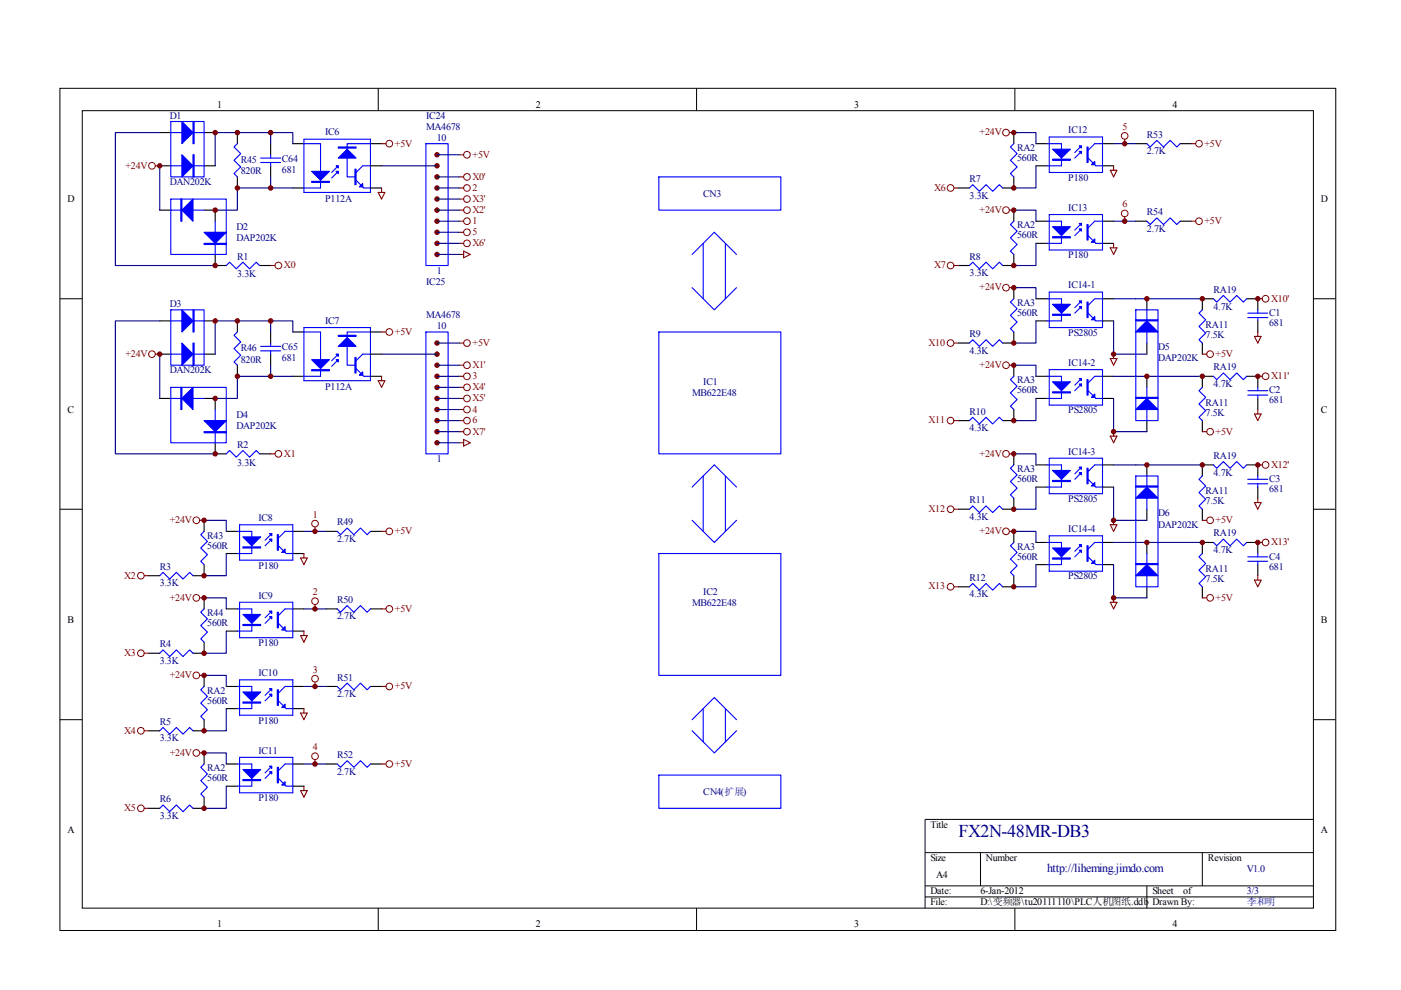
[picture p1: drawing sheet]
<svg xmlns="http://www.w3.org/2000/svg" width="297mm" height="210mm" viewBox="0 0 297 210" stroke-linecap="round" stroke-linejoin="round" font-family="sans-serif">
<g fill="none" stroke="#000" stroke-width=".21">
<path d="M12.7 18.7h270.5v178.6h-270.5zM80.2 18.7v4.7M147.7 18.7v4.7M215.2 18.7v4.7M17.4 23.5h261.1v169h-261.1zM12.7 63.3h4.7M278.4 63.3h4.7M12.7 108h4.7M278.4 108h4.7M12.7 152.6h4.7M278.4 152.6h4.7M278.4 173.7h-82.3v18.8"/>
<path d="M80.2 192.5v4.7M147.7 192.5v4.7M196.1 180.8h82.3M196.1 187.8h82.3M196.1 190.2h82.3M207.9 180.8v7M215.2 192.5v4.7M243.2 187.8v4.7M254.9 180.8v7"/>
</g>
<g fill="none" stroke="#000" stroke-width=".23">
<path d="M33.9 35.2h2.3M33.9 28.1h2.3M43.3 35.2h2.3M43.3 28.1h2.3M50.3 28.1v2.4M50.3 37.5v2.4M57.4 30.5v2.3M57.4 35.2v2.3M62.1 30.5h2.3M62.1 39.9h2.3M78.5 30.5h2.4M78.5 39.9h2.4"/>
<path d="M78.5 35.2h2.4M203.2 39.9h2.3M214.9 37.5v2.4h-2.3M214.9 28.1v2.4M219.6 30.5h2.4M219.6 35.2h2.4M233.8 30.5h2.3M233.8 35.2h2.3M240.8 30.5h2.4M250.2 30.5h2.4M33.9 44.6h2.3M43.3 44.6h2.3v2.3"/>
<path d="M45.6 53.9v2.4h2.4M55 56.3h2.4M203.2 56.3h2.3M214.9 53.9v2.4h-2.3M214.9 44.6v2.3M219.6 46.9h2.4M219.6 51.6h2.4M233.8 46.9h2.3M233.8 51.6h2.3M240.8 46.9h2.4M250.2 46.9h2.4M33.9 75.1h2.3"/>
<path d="M33.9 68h2.3M43.3 75.1h2.3M43.3 68h2.3M50.3 68v2.4M50.3 77.4v2.4M57.4 70.4v2.3M57.4 75.1v2.3M62.1 70.4h2.3M62.1 79.8h2.3M78.5 70.4h2.4M78.5 79.8h2.4M78.5 75.1h2.4"/>
<path d="M203.2 72.7h2.3M214.9 61v2.3M214.9 70.4v2.3h-2.3M214.9 77.4v2.4M219.6 79.8h2.4M219.6 68h2.4M219.6 63.3h2.4M233.8 79.8h2.3M233.8 68h2.3M233.8 63.3h2.3M243.2 63.3v2.4M243.2 72.7v2.4"/>
<path d="M243.2 79.8v2.3M254.9 72.7v2.4M257.3 79.8h-2.4v2.3M257.3 63.3h-2.4v2.4M264.3 79.8h2.4v2.3M264.3 63.3h2.4v2.4M266.7 68v2.4M33.9 84.5h2.3M43.3 84.5h2.3v2.3M45.6 93.9v2.3h2.4M55 96.2h2.4M203.2 89.2h2.3"/>
<path d="M214.9 86.8v2.4h-2.3M214.9 96.2v2.4M219.6 84.5h2.4M219.6 98.6h2.4M233.8 84.5h2.3M233.8 98.6h2.3M243.2 89.2v2.3M243.2 98.6v2.3M254.9 89.2v2.3M257.3 98.6h-2.4v2.3M264.3 98.6h2.4v2.3M266.7 84.5v2.3"/>
<path d="M43.3 119.7v2.4h-2.4M43.3 110.3v2.4M48 112.7h2.3M48 117.4h2.3M62.1 112.7h2.3M62.1 117.4h2.3M69.1 112.7h2.4M78.5 112.7h2.4M203.2 108h2.3M214.9 105.6v2.4h-2.3M214.9 112.7v2.3M219.6 103.3h2.4"/>
<path d="M219.6 115h2.4M219.6 119.7h2.4M233.8 103.3h2.3M233.8 115h2.3M233.8 119.7h2.3M243.2 108v2.3M243.2 115v2.4M254.9 108v2.3M257.3 115h-2.4v2.4M264.3 115h2.4v2.4M266.7 103.3v2.3M266.7 119.7v2.4"/>
<path d="M31.5 122.1h2.4M31.5 138.5h2.4M43.3 126.8v2.3M43.3 136.2v2.3h-2.4M48 129.1h2.3M48 133.8h2.3M62.1 129.1h2.3M62.1 133.8h2.3M69.1 129.1h2.4M78.5 129.1h2.4M203.2 124.4h2.3M214.9 122.1v2.3h-2.3"/>
<path d="M243.2 124.4v2.4M254.9 124.4v2.4M31.5 154.9h2.4M43.3 143.2v2.3M43.3 152.6v2.3h-2.4M43.3 159.6v2.4M48 145.5h2.3M48 150.2h2.3M62.1 145.5h2.3M62.1 150.2h2.3M69.1 145.5h2.4M78.5 145.5h2.4"/>
<path d="M31.5 171.4h2.4M43.3 169v2.4h-2.4M48 162h2.3M48 166.7h2.3M62.1 162h2.3M62.1 166.7h2.3M69.1 162h2.4M78.5 162h2.4"/>
</g>
<g fill="none" stroke="#00f" stroke-width=".23">
<path d="M36.2 25.8h7.1v11.7h-7.1zM36.2 35.2h7.1M36.2 28.1h7.1M50.3 30.5l-.7 .7 1.4 1.4-1.4 1.4 1.4 1.4-1.4 1.4 .7 .7M55.3 33.5h4.2M55.3 34.5h4.2M57.4 32.8v.7M57.4 34.5v.7M64.4 30.5h3.6v9.4h-3.6M64.4 29.5h14.1v11.3h-14.1zM71.7 36.3l-1.4 1.4M71.7 35.2l-1.4 1.4"/>
<path d="M73.6 33.5v4h1.7M75.5 38.2l1.6 1.7h1.4M78.5 30.5h-4.9v1.1M78.5 35.2h-1.6l-1.4 1.4M90.3 30.5h4.7v25.8h-4.7zM139.7 37.5h25.9v7.1h-25.9zM205.5 39.9l.7-.7 1.5 1.4 1.4-1.4 1.4 1.4 1.4-1.4 .7 .7M214.9 30.5l-.7 .7 1.4 1.4-1.4 1.4 1.4 1.4-1.4 1.4 .7 .7M222 30.5h3.1v4.7h-3.1M222.5 29h11.3v7.6h-11.3zM229.3 32.1l-1.4 1.4M229.3 30.9l-1.4 1.4"/>
<path d="M230.7 33.5l1.6 1.7h1.5M233.8 30.5h-1.7l-1.4 1.4M243.2 30.5l.7 .7 1.4-1.4 1.4 1.4 1.4-1.4 1.4 1.4 .7-.7M36.2 42.2h11.8v11.7h-11.8zM36.2 44.6h7.1M45.6 46.9v7M48 56.3l.7-.7 1.4 1.4 1.4-1.4 1.4 1.4 1.4-1.4 .7 .7M146.7 53.9l4.7-4.6 4.8 4.6M149.1 51.6v11.7M153.8 51.6v11.7M205.5 56.3l.7-.7 1.5 1.4 1.4-1.4 1.4 1.4 1.4-1.4 .7 .7M214.9 46.9l-.7 .7 1.4 1.4-1.4 1.4 1.4 1.4-1.4 1.4 .7 .7"/>
<path d="M222 46.9h3.1v4.7h-3.1M222.5 45.5h11.3v7.5h-11.3zM229.3 48.5l-1.4 1.5M229.3 47.4l-1.4 1.4M230.7 50l1.6 1.6h1.5M233.8 46.9h-1.7l-1.4 1.4M243.2 46.9l.7 .7 1.4-1.4 1.4 1.4 1.4-1.4 1.4 1.4 .7-.7M36.2 65.7h7.1v11.7h-7.1zM36.2 75.1h7.1M36.2 68h7.1M50.3 70.4l-.7 .7 1.4 1.4-1.4 1.4 1.4 1.4-1.4 1.4 .7 .7M55.3 73.4h4.2"/>
<path d="M55.3 74.4h4.2M57.4 72.7v.7M57.4 74.4v.7M64.4 70.4h3.6v9.4h-3.6M64.4 69.5h14.1v11.2h-14.1zM71.7 76.3l-1.4 1.4M71.7 75.1l-1.4 1.4M73.6 73.4v4h1.7M75.5 78.1l1.6 1.7h1.4M78.5 70.4h-4.9v1.2M78.5 75.1h-1.6l-1.4 1.4M90.3 70.4h4.7v25.8h-4.7z"/>
<path d="M139.7 70.4h25.9v25.8h-25.9zM146.7 61l4.7 4.7 4.8-4.7M205.5 72.7l.7-.7 1.5 1.4 1.4-1.4 1.4 1.4 1.4-1.4 .7 .7M214.9 63.3l-.7 .7 1.4 1.5-1.4 1.4 1.4 1.4-1.4 1.4 .7 .7M214.9 79.8l-.7 .7 1.4 1.4-1.4 1.4 1.4 1.4-1.4 1.4 .7 .7M222 79.8h3.1v4.7h-3.1M222 63.3h3.1v4.7h-3.1M222.5 61.9h11.3v7.6h-11.3zM222.5 78.4h11.3v7.5h-11.3zM229.3 65l-1.4 1.4M229.3 63.8l-1.4 1.4M230.7 66.4l1.6 1.6h1.5"/>
<path d="M233.8 79.8h-1.7l-1.4 1.4M233.8 63.3h-1.7l-1.4 1.5M240.8 65.7h4.7v23.5h-4.7zM243.2 65.7v7M254.9 65.7l-.7 .7 1.4 1.4-1.4 1.4 1.4 1.4-1.4 1.4 .7 .7M257.3 63.3l.7 .7 1.4-1.4 1.4 1.4 1.4-1.4 1.4 1.4 .7-.7M257.3 79.8l.7 .7 1.4-1.4 1.4 1.4 1.4-1.4 1.4 1.4 .7-.7M264.6 66.4h4.2M264.6 67.3h4.2M266.7 65.7v.7M266.7 67.3v.7M36.2 82.1h11.8v11.8h-11.8z"/>
<path d="M36.2 84.5h7.1M45.6 86.8v7.1M48 96.2l.7-.7 1.4 1.4 1.4-1.4 1.4 1.4 1.4-1.4 .7 .7M205.5 89.2l.7-.7 1.5 1.4 1.4-1.4 1.4 1.4 1.4-1.4 .7 .7M214.9 98.6l-.7 .7 1.4 1.4-1.4 1.4 1.4 1.4-1.4 1.4 .7 .7M222 98.6h3.1v4.7h-3.1M222.5 97.2h11.3v7.5h-11.3zM229.3 81.4l-1.4 1.4M229.3 80.3l-1.4 1.4M229.3 99l-1.4 1.4M230.7 82.8l1.6 1.7h1.5M233.8 98.6h-1.7l-1.4 1.4"/>
<path d="M243.2 82.1v7.1M254.9 82.1l-.7 .7 1.4 1.4-1.4 1.5 1.4 1.4-1.4 1.4 .7 .7M257.3 98.6l.7 .7 1.4-1.4 1.4 1.4 1.4-1.4 1.4 1.4 .7-.7M264.6 82.8h4.2M264.6 83.8h4.2M266.7 82.1v.7M266.7 83.8v.7M43.3 112.7l-.7 .7 1.4 1.4-1.4 1.4 1.4 1.4-1.4 1.4 .7 .7M50.3 112.7h3.1v4.7h-3.1M50.8 111.3h11.3v7.5h-11.3zM57.6 114.3l-1.4 1.4M57.6 113.1l-1.4 1.4"/>
<path d="M59 115.7l1.7 1.7h1.4M62.1 112.7h-1.7l-1.4 1.4M71.5 112.7l.7 .7 1.4-1.4 1.4 1.4 1.4-1.4 1.4 1.4 .7-.7M139.7 117.4h25.9v25.8h-25.9zM146.7 110.3l4.7 4.7 4.8-4.7M146.7 103.3l4.7-4.7 4.8 4.7M149.1 100.9v11.8M153.8 100.9v11.8M205.5 108l.7-.7 1.5 1.4 1.4-1.4 1.4 1.4 1.4-1.4 .7 .7M214.9 115l-.7 .7 1.4 1.4-1.4 1.4 1.4 1.4-1.4 1.5 .7 .7M222 115h3.1v4.7h-3.1M222.5 113.6h11.3v7.5h-11.3z"/>
<path d="M229.3 100.2l-1.4 1.4M229.3 116.7l-1.4 1.4M229.3 115.5l-1.4 1.4M230.7 101.6l1.6 1.7h1.5M230.7 118.1l1.6 1.6h1.5M233.8 115h-1.7l-1.4 1.4M240.8 100.9h4.7v23.5h-4.7zM243.2 100.9v7.1M243.2 117.4v7M254.9 100.9l-.7 .7 1.4 1.4-1.4 1.4 1.4 1.5-1.4 1.4 .7 .7M254.9 117.4l-.7 .7 1.4 1.4-1.4 1.4 1.4 1.4-1.4 1.4 .7 .7M257.3 115l.7 .7 1.4-1.4 1.4 1.4 1.4-1.4 1.4 1.4 .7-.7"/>
<path d="M264.6 101.6h4.2M264.6 102.6h4.2M264.6 118.1h4.2M264.6 119h4.2M266.7 100.9v.7M266.7 102.6v.7M266.7 117.4v.7M266.7 119v.7M33.9 122.1l.7-.7 1.4 1.4 1.4-1.4 1.4 1.4 1.4-1.4 .7 .7M33.9 138.5l.7-.7 1.4 1.4 1.4-1.4 1.4 1.4 1.4-1.4 .7 .7M43.3 129.1l-.7 .7 1.4 1.4-1.4 1.4 1.4 1.4-1.4 1.4 .7 .8M50.3 129.1h3.1v4.7h-3.1"/>
<path d="M50.8 127.7h11.3v7.5h-11.3zM57.6 130.8l-1.4 1.4M57.6 129.6l-1.4 1.4M59 132.2l1.7 1.6h1.4M62.1 129.1h-1.7l-1.4 1.4M71.5 129.1l.7 .7 1.4-1.4 1.4 1.4 1.4-1.4 1.4 1.4 .7-.7M205.5 124.4l.7-.7 1.5 1.4 1.4-1.4 1.4 1.4 1.4-1.4 .7 .7M33.9 154.9l.7-.7 1.4 1.4 1.4-1.4 1.4 1.4 1.4-1.4 .7 .7M43.3 145.5l-.7 .8 1.4 1.4-1.4 1.4 1.4 1.4-1.4 1.4 .7 .7M50.3 145.5h3.1v4.7h-3.1M50.8 144.1h11.3v7.6h-11.3zM57.6 147.2l-1.4 1.4"/>
<path d="M57.6 146l-1.4 1.4M59 148.6l1.7 1.6h1.4M62.1 145.5h-1.7l-1.4 1.5M71.5 145.5l.7 .8 1.4-1.5 1.4 1.5 1.4-1.5 1.4 1.5 .7-.8M146.7 154.9l4.7 4.7 4.8-4.7M146.7 152.6l4.7-4.7 4.8 4.7M149.1 150.2v7.1M153.8 150.2v7.1M33.9 171.4l.7-.7 1.4 1.4 1.4-1.4 1.4 1.4 1.4-1.4 .7 .7M43.3 162l-.7 .7 1.4 1.4-1.4 1.4 1.4 1.4-1.4 1.4 .7 .7M50.3 162h3.1v4.7h-3.1M50.8 160.6h11.3v7.5h-11.3z"/>
<path d="M57.6 163.6l-1.4 1.4M57.6 162.5l-1.4 1.4M59 165l1.7 1.7h1.4M62.1 162h-1.7l-1.4 1.4M71.5 162l.7 .7 1.4-1.4 1.4 1.4 1.4-1.4 1.4 1.4 .7-.7M139.7 164.3h25.9v7.1h-25.9z"/>
</g>
<g fill="#00f" stroke="#00f" stroke-width=".23">
<path d="M76.9 38.9v.7h-.7z"/>
<path d="M71.7 33.5l1.9-1.9 1.9 1.9z"/>
<path d="M66.1 36.3h3.7l-1.8 1.9z"/>
<path d="M71.3 35.2h.4v.4z"/>
<path d="M71.3 36.3h.4v.5z"/>
<path d="M38.6 32.8l2.3 2.4-2.3 2.3z"/>
<path d="M38.6 25.8l2.3 2.3-2.3 2.4z"/>
<path d="M43.3 49.3h4.7l-2.4 2.3z"/>
<path d="M38.6 44.6l2.3-2.4v4.7z"/>
<path d="M51.5 113.8h3.8l-1.9 1.9z"/>
<path d="M57.1 113.1h.5v.5z"/>
<path d="M57.1 114.3h.5v.5z"/>
<path d="M60.4 116.4v.7h-.7z"/>
<path d="M51.5 130.3h3.8l-1.9 1.9z"/>
<path d="M57.1 129.6h.5v.4z"/>
<path d="M57.1 130.8h.5v.4z"/>
<path d="M60.4 132.9v.7h-.7z"/>
<path d="M51.5 146.7h3.8l-1.9 1.9z"/>
<path d="M57.1 146h.5v.5z"/>
<path d="M57.1 147.2h.5v.5z"/>
<path d="M60.4 149.3v.7h-.7z"/>
<path d="M51.5 163.2h3.8l-1.9 1.8z"/>
<path d="M57.1 162.5h.5v.4z"/>
<path d="M57.1 163.6h.5v.5z"/>
<path d="M60.4 165.7v.8h-.7z"/>
<path d="M76.9 78.8v.7h-.7z"/>
<path d="M71.7 73.4l1.9-1.8 1.9 1.8z"/>
<path d="M66.1 76.3h3.7l-1.8 1.8z"/>
<path d="M71.3 75.1h.4v.5z"/>
<path d="M71.3 76.3h.4v.4z"/>
<path d="M38.6 72.7l2.3 2.4-2.3 2.3z"/>
<path d="M38.6 65.7l2.3 2.3-2.3 2.4z"/>
<path d="M43.3 89.2h4.7l-2.4 2.3z"/>
<path d="M38.6 84.5l2.3-2.4v4.7z"/>
<path d="M223.2 31.6h3.7l-1.8 1.9z"/>
<path d="M228.8 30.9h.5v.5z"/>
<path d="M228.8 32.1h.5v.5z"/>
<path d="M231.4 34.9l.7-.7v.7z"/>
<path d="M223.2 48.1h3.7l-1.8 1.9z"/>
<path d="M228.8 47.4h.5v.4z"/>
<path d="M228.8 48.5h.5v.5z"/>
<path d="M231.4 51.4l.7-.7v.7z"/>
<path d="M223.2 64.5h3.7l-1.8 1.9z"/>
<path d="M228.8 63.8h.5v.5z"/>
<path d="M228.8 65h.5v.5z"/>
<path d="M231.4 67.8l.7-.7v.7z"/>
<path d="M223.2 81h3.7l-1.8 1.8z"/>
<path d="M228.8 80.3h.5v.4z"/>
<path d="M228.8 81.4h.5v.5z"/>
<path d="M231.4 84.2l.7-.7v.7z"/>
<path d="M223.2 99.7h3.7l-1.8 1.9z"/>
<path d="M228.8 99h.5v.5z"/>
<path d="M228.8 100.2h.5v.5z"/>
<path d="M231.4 103l.7-.7v.7z"/>
<path d="M223.2 116.2h3.7l-1.8 1.9z"/>
<path d="M228.8 115.5h.5v.5z"/>
<path d="M228.8 116.7h.5v.4z"/>
<path d="M231.4 119.5l.7-.7v.7z"/>
<path d="M240.8 70.4l2.4-2.4 2.3 2.4z"/>
<path d="M240.8 86.8l2.4-2.3 2.3 2.3z"/>
<path d="M240.8 105.6l2.4-2.3 2.3 2.3z"/>
<path d="M240.8 122.1l2.4-2.4 2.3 2.4z"/>
<path d="M75.3 35.9h.2v3.3h-.2z" fill-rule="evenodd"/>
<path d="M71.7 31.2h3.8v.2h-3.8z" fill-rule="evenodd"/>
<path d="M66.1 38.4h3.7v.3h-3.7z" fill-rule="evenodd"/>
<path d="M40.9 32.8h.3v4.7h-.3z" fill-rule="evenodd"/>
<path d="M40.9 25.8h.3v4.7h-.3z" fill-rule="evenodd"/>
<path d="M43.3 51.6h4.7v.2h-4.7z" fill-rule="evenodd"/>
<path d="M38.3 42.2h.3v4.7h-.3z" fill-rule="evenodd"/>
<path d="M51.5 116h3.8v.2h-3.8z" fill-rule="evenodd"/>
<path d="M58.8 113.4h.2v3.3h-.2z" fill-rule="evenodd"/>
<path d="M51.5 132.4h3.8v.2h-3.8z" fill-rule="evenodd"/>
<path d="M58.8 129.8h.2v3.3h-.2z" fill-rule="evenodd"/>
<path d="M51.5 148.8h3.8v.3h-3.8z" fill-rule="evenodd"/>
<path d="M58.8 146.3h.2v3.2h-.2z" fill-rule="evenodd"/>
<path d="M51.5 165.3h3.8v.2h-3.8z" fill-rule="evenodd"/>
<path d="M58.8 162.7h.2v3.3h-.2z" fill-rule="evenodd"/>
<path d="M75.3 75.8h.2v3.3h-.2z" fill-rule="evenodd"/>
<path d="M71.7 71.1h3.8v.2h-3.8z" fill-rule="evenodd"/>
<path d="M66.1 78.4h3.7v.2h-3.7z" fill-rule="evenodd"/>
<path d="M40.9 72.7h.3v4.7h-.3z" fill-rule="evenodd"/>
<path d="M40.9 65.7h.3v4.7h-.3z" fill-rule="evenodd"/>
<path d="M43.3 91.5h4.7v.3h-4.7z" fill-rule="evenodd"/>
<path d="M38.3 82.1h.3v4.7h-.3z" fill-rule="evenodd"/>
<path d="M223.2 33.7h3.7v.3h-3.7z" fill-rule="evenodd"/>
<path d="M230.5 31.2h.2v3.3h-.2z" fill-rule="evenodd"/>
<path d="M223.2 50.2h3.7v.2h-3.7z" fill-rule="evenodd"/>
<path d="M230.5 47.6h.2v3.3h-.2z" fill-rule="evenodd"/>
<path d="M223.2 66.6h3.7v.3h-3.7z" fill-rule="evenodd"/>
<path d="M230.5 64h.2v3.3h-.2z" fill-rule="evenodd"/>
<path d="M223.2 83.1h3.7v.2h-3.7z" fill-rule="evenodd"/>
<path d="M230.5 80.5h.2v3.3h-.2z" fill-rule="evenodd"/>
<path d="M223.2 101.9h3.7v.2h-3.7z" fill-rule="evenodd"/>
<path d="M230.5 99.3h.2v3.3h-.2z" fill-rule="evenodd"/>
<path d="M223.2 118.3h3.7v.2h-3.7z" fill-rule="evenodd"/>
<path d="M230.5 115.7h.2v3.3h-.2z" fill-rule="evenodd"/>
<path d="M240.8 67.8h4.7v.2h-4.7z" fill-rule="evenodd"/>
<path d="M240.8 84.2h4.7v.3h-4.7z" fill-rule="evenodd"/>
<path d="M240.8 103h4.7v.3h-4.7z" fill-rule="evenodd"/>
<path d="M240.8 119.5h4.7v.2h-4.7z" fill-rule="evenodd"/>
</g>
<g fill="none" stroke="#800000" stroke-width=".21">
<circle cx="32.2" cy="35.2" r=".71"/>
<circle cx="82.5" cy="30.5" r=".71"/>
<circle cx="99" cy="32.8" r=".71"/>
<circle cx="99" cy="37.5" r=".71"/>
<circle cx="99" cy="39.9" r=".71"/>
<circle cx="201.5" cy="39.9" r=".71"/>
<circle cx="213.3" cy="28.1" r=".71"/>
<circle cx="238.5" cy="28.8" r=".71"/>
<circle cx="254.2" cy="30.5" r=".7"/>
<circle cx="59" cy="56.3" r=".71"/>
<circle cx="99" cy="51.6" r=".71"/>
<circle cx="99" cy="49.2" r=".71"/>
<circle cx="99" cy="44.6" r=".71"/>
<circle cx="99" cy="46.9" r=".71"/>
<circle cx="99" cy="42.2" r=".71"/>
<circle cx="201.5" cy="56.3" r=".71"/>
<circle cx="213.3" cy="44.6" r=".71"/>
<circle cx="238.5" cy="45.3" r=".71"/>
<circle cx="254.2" cy="46.9" r=".7"/>
<circle cx="32.2" cy="75.1" r=".71"/>
<circle cx="82.5" cy="70.4" r=".71"/>
<circle cx="99" cy="79.8" r=".71"/>
<circle cx="99" cy="72.7" r=".71"/>
<circle cx="99" cy="77.4" r=".71"/>
<circle cx="201.5" cy="72.7" r=".71"/>
<circle cx="213.3" cy="61" r=".71"/>
<circle cx="213.3" cy="77.4" r=".71"/>
<circle cx="256.6" cy="75.1" r=".71"/>
<circle cx="268.3" cy="79.8" r=".71"/>
<circle cx="268.3" cy="63.3" r=".71"/>
<circle cx="59" cy="96.2" r=".71"/>
<circle cx="99" cy="82.1" r=".71"/>
<circle cx="99" cy="91.5" r=".71"/>
<circle cx="99" cy="89.2" r=".71"/>
<circle cx="99" cy="86.8" r=".71"/>
<circle cx="99" cy="84.5" r=".71"/>
<circle cx="201.5" cy="89.2" r=".71"/>
<circle cx="213.3" cy="96.2" r=".71"/>
<circle cx="256.6" cy="91.5" r=".71"/>
<circle cx="268.3" cy="98.6" r=".71"/>
<circle cx="41.6" cy="110.3" r=".71"/>
<circle cx="66.8" cy="111" r=".71"/>
<circle cx="82.5" cy="112.7" r=".71"/>
<circle cx="201.5" cy="108" r=".71"/>
<circle cx="213.3" cy="112.7" r=".71"/>
<circle cx="256.6" cy="110.3" r=".71"/>
<circle cx="268.3" cy="115" r=".71"/>
<circle cx="29.9" cy="138.5" r=".7"/>
<circle cx="29.9" cy="122.1" r=".7"/>
<circle cx="41.6" cy="126.8" r=".71"/>
<circle cx="66.8" cy="127.5" r=".71"/>
<circle cx="82.5" cy="129.1" r=".71"/>
<circle cx="201.5" cy="124.4" r=".71"/>
<circle cx="256.6" cy="126.8" r=".71"/>
<circle cx="29.9" cy="154.9" r=".7"/>
<circle cx="41.6" cy="143.2" r=".71"/>
<circle cx="41.6" cy="159.6" r=".71"/>
<circle cx="66.8" cy="143.9" r=".71"/>
<circle cx="82.5" cy="145.5" r=".71"/>
<circle cx="29.9" cy="171.4" r=".7"/>
<circle cx="66.8" cy="160.3" r=".71"/>
<circle cx="82.5" cy="162" r=".71"/>
</g>
<g fill="none" stroke="#800000" stroke-width=".23">
<path d="M32.9 35.2h1M80.9 30.5h.9M80.9 39.9v.9M97.4 32.8h.9M97.4 39.9h.9M97.4 37.5h.9M202.2 39.9h1M214 28.1h.9M235.4 36.1h1.4l-.7 1.4zM236.1 35.2v.9M238.5 29.5v1M252.6 30.5h.9"/>
<path d="M57.4 56.3h.9M80.2 40.8h1.4l-.7 1.4zM97.4 53.9h.9M97.4 49.3h.9M97.4 46.9h.9M97.4 44.6h.9M97.4 42.2h.9M97.4 51.6h.9M98.3 53.2l1.4 .7-1.4 .8zM202.2 56.3h1M214 44.6h.9M235.4 52.5h1.4l-.7 1.4z"/>
<path d="M236.1 51.6v.9M238.5 46v.9M252.6 46.9h.9M32.9 75.1h1M80.9 79.8v.9M80.9 70.4h.9M97.4 72.7h.9M97.4 79.8h.9M97.4 77.4h.9M202.2 72.7h1M214 77.4h.9M214 61h.9"/>
<path d="M235.4 76h1.4l-.7 1.4zM236.1 75.1v.9M254.9 75.1h1M266 71.3h1.4l-.7 1.4zM266.7 79.8h.9M266.7 63.3h.9M266.7 70.4v.9M57.4 96.2h.9M80.2 80.7h1.4l-.7 1.4zM97.4 93.9h.9M97.4 89.2h.9M97.4 86.8h.9"/>
<path d="M97.4 82.1h.9M97.4 84.5h.9M97.4 91.5h.9M98.3 93.2l1.4 .7-1.4 .7zM202.2 89.2h1M214 96.2h.9M235.4 92.5h1.4l-.7 1.4zM236.1 91.5v1M254.9 91.5h1M266 87.8h1.4l-.7 1.4zM266.7 86.8v1M266.7 98.6h.9"/>
<path d="M42.3 110.3h1M63.7 118.3h1.4l-.7 1.4zM64.4 117.4v.9M66.8 111.7v1M80.9 112.7h.9M202.2 108h1M214 112.7h.9M235.4 111.3h1.4l-.7 1.4zM236.1 110.3v1M254.9 110.3h1M266 106.6h1.4l-.7 1.4zM266.7 105.6v1"/>
<path d="M266.7 115h.9M30.6 122.1h.9M30.6 138.5h.9M42.3 126.8h1M63.7 134.7h1.4l-.7 1.5zM64.4 133.8v.9M66.8 128.2v.9M80.9 129.1h.9M202.2 124.4h1M235.4 127.7h1.4l-.7 1.4zM236.1 126.8v.9M254.9 126.8h1"/>
<path d="M266 123h1.4l-.7 1.4zM266.7 122.1v.9M30.6 154.9h.9M42.3 143.2h1M42.3 159.6h1M63.7 151.2h1.4l-.7 1.4zM64.4 150.2v1M66.8 144.6v.9M80.9 145.5h.9M30.6 171.4h.9M63.7 167.6h1.4l-.7 1.4zM64.4 166.7v.9"/>
<path d="M66.8 161.1v.9M80.9 162h.9"/>
</g>
<g fill="none" stroke="#000080" stroke-width=".23">
<path d="M33.9 28.1h-9.4v28.2h21.1M33.9 35.2v9.4M57.4 28.1v2.4M57.4 37.5v2.4M62.1 39.9h-11.8v4.7h-4.7M62.1 30.5v-2.4h-16.5v7.1M80.9 35.2h11.8M92.7 32.8h4.7M92.7 39.9h4.7M92.7 37.5h4.7M214.9 28.1h4.7v2.4M219.6 35.2v4.7h-4.7"/>
<path d="M236.1 30.5h4.7M92.7 53.9h4.7M92.7 46.9h4.7M92.7 49.3h4.7M92.7 42.2h4.7M92.7 44.6h4.7M92.7 51.6h4.7M214.9 44.6h4.7v2.3M219.6 51.6v4.7h-4.7M236.1 46.9h4.7M33.9 68h-9.4v28.2h21.1M33.9 75.1v9.4"/>
<path d="M57.4 68v2.4M57.4 77.4v2.4M62.1 79.8h-11.8v4.7h-4.7M62.1 70.4v-2.4h-16.5v7.1M80.9 75.1h11.8M92.7 72.7h4.7M92.7 79.8h4.7M92.7 77.4h4.7M214.9 61h4.7v2.3M214.9 77.4h4.7v2.4M219.6 68v4.7h-4.7M236.1 68v7.1h7.1"/>
<path d="M236.1 79.8h18.8M236.1 63.3h18.8M92.7 93.9h4.7M92.7 86.8h4.7M92.7 89.2h4.7M92.7 82.1h4.7M92.7 84.5h4.7M92.7 91.5h4.7M214.9 96.2h4.7v2.4M219.6 84.5v4.7h-4.7M236.1 84.5v7h7.1M236.1 98.6h18.8"/>
<path d="M43.3 110.3h4.7v2.4M48 117.4v4.7h-4.7M64.4 112.7h4.7M214.9 112.7h4.7v2.3M219.6 103.3v4.7h-4.7M219.6 119.7v4.7h-4.7M236.1 103.3v7h7.1M236.1 119.7v7.1h7.1M236.1 115h18.8M43.3 126.8h4.7v2.3M48 133.8v4.7h-4.7M64.4 129.1h4.7"/>
<path d="M43.3 143.2h4.7v2.3M43.3 159.6h4.7v2.4M48 150.2v4.7h-4.7M64.4 145.5h4.7M48 166.7v4.7h-4.7M64.4 162h4.7"/>
</g>
<g fill="#800000" stroke="#800000" stroke-width=".21">
<circle cx="50.3" cy="39.9" r=".47"/>
<circle cx="45.6" cy="44.6" r=".47"/>
<circle cx="45.6" cy="28.1" r=".47"/>
<circle cx="50.3" cy="28.1" r=".47"/>
<circle cx="57.4" cy="28.1" r=".47"/>
<circle cx="57.4" cy="39.9" r=".47"/>
<circle cx="92.7" cy="32.8" r=".47"/>
<circle cx="92.7" cy="35.2" r=".47"/>
<circle cx="92.7" cy="37.5" r=".47"/>
<circle cx="92.7" cy="39.9" r=".47"/>
<circle cx="92.7" cy="42.2" r=".47"/>
<circle cx="92.7" cy="44.6" r=".47"/>
<circle cx="92.7" cy="46.9" r=".47"/>
<circle cx="92.7" cy="49.3" r=".47"/>
<circle cx="92.7" cy="51.6" r=".47"/>
<circle cx="92.7" cy="53.9" r=".47"/>
<circle cx="43.3" cy="122.1" r=".47"/>
<circle cx="43.3" cy="138.5" r=".47"/>
<circle cx="43.3" cy="154.9" r=".47"/>
<circle cx="43.3" cy="171.4" r=".47"/>
<circle cx="92.7" cy="72.7" r=".47"/>
<circle cx="92.7" cy="75.1" r=".47"/>
<circle cx="92.7" cy="77.4" r=".47"/>
<circle cx="92.7" cy="79.8" r=".47"/>
<circle cx="92.7" cy="82.1" r=".47"/>
<circle cx="92.7" cy="84.5" r=".47"/>
<circle cx="92.7" cy="86.8" r=".47"/>
<circle cx="92.7" cy="89.2" r=".47"/>
<circle cx="92.7" cy="91.5" r=".47"/>
<circle cx="92.7" cy="93.9" r=".47"/>
<circle cx="50.3" cy="79.8" r=".47"/>
<circle cx="50.3" cy="68" r=".47"/>
<circle cx="45.6" cy="68" r=".47"/>
<circle cx="45.6" cy="84.5" r=".47"/>
<circle cx="57.4" cy="68" r=".47"/>
<circle cx="57.4" cy="79.8" r=".47"/>
<circle cx="66.8" cy="112.7" r=".47"/>
<circle cx="66.8" cy="129.1" r=".47"/>
<circle cx="66.8" cy="145.5" r=".47"/>
<circle cx="66.8" cy="162" r=".47"/>
<circle cx="43.3" cy="110.3" r=".47"/>
<circle cx="43.3" cy="126.8" r=".47"/>
<circle cx="43.3" cy="143.2" r=".47"/>
<circle cx="43.3" cy="159.6" r=".47"/>
<circle cx="33.9" cy="75.1" r=".47"/>
<circle cx="33.9" cy="35.2" r=".47"/>
<circle cx="45.6" cy="56.3" r=".47"/>
<circle cx="45.6" cy="96.2" r=".47"/>
<circle cx="214.9" cy="39.9" r=".47"/>
<circle cx="214.9" cy="28.1" r=".47"/>
<circle cx="238.5" cy="30.5" r=".47"/>
<circle cx="214.9" cy="56.3" r=".47"/>
<circle cx="214.9" cy="44.6" r=".47"/>
<circle cx="238.5" cy="46.9" r=".47"/>
<circle cx="214.9" cy="72.7" r=".47"/>
<circle cx="214.9" cy="61" r=".47"/>
<circle cx="214.9" cy="89.2" r=".47"/>
<circle cx="214.9" cy="77.4" r=".47"/>
<circle cx="214.9" cy="108" r=".47"/>
<circle cx="214.9" cy="96.2" r=".47"/>
<circle cx="214.9" cy="124.4" r=".47"/>
<circle cx="214.9" cy="112.7" r=".47"/>
<circle cx="266.7" cy="63.3" r=".47"/>
<circle cx="266.7" cy="79.8" r=".47"/>
<circle cx="266.7" cy="98.6" r=".47"/>
<circle cx="266.7" cy="115" r=".47"/>
<circle cx="254.9" cy="63.3" r=".47"/>
<circle cx="243.2" cy="63.3" r=".47"/>
<circle cx="236.1" cy="75.1" r=".47"/>
<circle cx="236.1" cy="91.5" r=".47"/>
<circle cx="254.9" cy="79.8" r=".47"/>
<circle cx="243.2" cy="79.8" r=".47"/>
<circle cx="254.9" cy="98.6" r=".47"/>
<circle cx="243.2" cy="98.6" r=".47"/>
<circle cx="236.1" cy="110.3" r=".47"/>
<circle cx="254.9" cy="115" r=".47"/>
<circle cx="243.2" cy="115" r=".47"/>
<circle cx="236.1" cy="126.8" r=".47"/>
</g>
<text font-size="3.8" fill="#000080" x="203.2" y="177.5">FX2N-48MR-DB3</text>
<text font-size="2.5" fill="#000080" x="222" y="184.8">http://liheming.jimdo.com</text>
<g font-size="2.1">
<text x="46.1" y="22.9">1</text>
<text x="113.6" y="22.9">2</text>
<text x="181.1" y="22.9">3</text>
<text x="248.6" y="22.9">4</text>
<text x="14.3" y="42.8">D</text>
<text x="280.1" y="42.8">D</text>
<text x="14.3" y="87.5">C</text>
<text x="280.1" y="87.5">C</text>
<text x="14.3" y="132.1">B</text>
<text x="280.1" y="132.1">B</text>
<text x="14.3" y="176.7">A</text>
<text x="197.3" y="175.5">Title</text>
<text x="280.1" y="176.7">A</text>
<text x="197.3" y="182.6">Size</text>
<text x="209" y="182.6">Number</text>
<text x="256.1" y="182.6">Revision</text>
<text x="197.3" y="189.6">Date:</text>
<text x="197.3" y="192">File:</text>
<text x="198.5" y="186.1">A4</text>
<text x="207.9" y="189.6">6-Jan-2012</text>
<text x="207.9" y="192">D:\变频器\tu20111110\PLC人机图纸.ddb</text>
<text x="244.3" y="189.6">Sheet</text>
<text x="244.3" y="192">Drawn By:</text>
<text x="250.9" y="189.6">of</text>
<text x="46.1" y="196.6">1</text>
<text x="113.6" y="196.6">2</text>
<text x="181.1" y="196.6">3</text>
<text x="248.6" y="196.6">4</text>
</g>
<g font-size="2.1" fill="#000080">
<text x="36" y="25.2">D1</text>
<text x="68.9" y="28.7">IC6</text>
<text x="90.3" y="27.5">MA4678</text>
<text x="90.3" y="25.2">IC24</text>
<text x="92.6" y="29.9">10</text>
<text x="226.5" y="28.2">IC12</text>
<text x="243.2" y="29.2">R53</text>
<text x="51.1" y="34.6">R45</text>
<text x="59.8" y="34.4">C64</text>
<text x="215.6" y="32">RA2</text>
<text x="215.6" y="34.1">560R</text>
<text x="243.2" y="32.7">2.7K</text>
<text x="36" y="39.3">DAN202K</text>
<text x="51.1" y="36.9">820R</text>
<text x="59.8" y="36.7">681</text>
<text x="149.1" y="41.7">CN3</text>
<text x="205.6" y="38.6">R7</text>
<text x="226.5" y="38.4">P180</text>
<text x="68.9" y="42.8">P112A</text>
<text x="205.6" y="42.1">3.3K</text>
<text x="226.5" y="44.7">IC13</text>
<text x="243.2" y="45.6">R54</text>
<text x="50.1" y="48.7">D2</text>
<text x="50.1" y="51.1">DAP202K</text>
<text x="215.6" y="48.4">RA2</text>
<text x="215.6" y="50.6">560R</text>
<text x="243.2" y="49.1">2.7K</text>
<text x="50.3" y="55">R1</text>
<text x="50.3" y="58.8">3.3K</text>
<text x="92.6" y="58.1">1</text>
<text x="205.6" y="55">R8</text>
<text x="205.6" y="58.5">3.3K</text>
<text x="226.5" y="54.8">P180</text>
<text x="36" y="65.1">D3</text>
<text x="90.3" y="60.5">IC25</text>
<text x="215.6" y="64.9">RA3</text>
<text x="226.5" y="61.1">IC14-1</text>
<text x="257.3" y="62.1">RA19</text>
<text x="257.3" y="65.6">4.7K</text>
<text x="68.9" y="68.7">IC7</text>
<text x="90.3" y="67.5">MA4678</text>
<text x="92.6" y="69.8">10</text>
<text x="205.6" y="71.5">R9</text>
<text x="215.6" y="67">560R</text>
<text x="226.5" y="71.2">PS2805</text>
<text x="255.6" y="69.6">RA11</text>
<text x="255.6" y="71.7">7.5K</text>
<text x="269.1" y="67">C1</text>
<text x="269.1" y="69.1">681</text>
<text x="51.1" y="74.5">R46</text>
<text x="51.1" y="76.9">820R</text>
<text x="59.8" y="74.3">C65</text>
<text x="59.8" y="76.6">681</text>
<text x="205.6" y="75">4.3K</text>
<text x="226.5" y="77.6">IC14-2</text>
<text x="245.5" y="74.3">D5</text>
<text x="245.5" y="76.6">DAP202K</text>
<text x="36" y="79.2">DAN202K</text>
<text x="68.9" y="82.7">P112A</text>
<text x="146.7" y="83.9">MB622E48</text>
<text x="149.1" y="81.5">IC1</text>
<text x="215.6" y="81.3">RA3</text>
<text x="215.6" y="83.4">560R</text>
<text x="257.3" y="78.5">RA19</text>
<text x="257.3" y="82.1">4.7K</text>
<text x="269.1" y="83.4">C2</text>
<text x="50.1" y="88.6">D4</text>
<text x="205.6" y="87.9">R10</text>
<text x="226.5" y="87.6">PS2805</text>
<text x="255.6" y="86">RA11</text>
<text x="255.6" y="88.2">7.5K</text>
<text x="269.1" y="85.5">681</text>
<text x="50.1" y="90.9">DAP202K</text>
<text x="50.3" y="94.9">R2</text>
<text x="205.6" y="91.5">4.3K</text>
<text x="50.3" y="98.7">3.3K</text>
<text x="92.6" y="98">1</text>
<text x="215.6" y="100.1">RA3</text>
<text x="226.5" y="96.4">IC14-3</text>
<text x="257.3" y="97.3">RA19</text>
<text x="257.3" y="100.9">4.7K</text>
<text x="205.6" y="106.7">R11</text>
<text x="215.6" y="102.2">560R</text>
<text x="226.5" y="106.4">PS2805</text>
<text x="255.6" y="104.8">RA11</text>
<text x="255.6" y="106.9">7.5K</text>
<text x="269.1" y="102.2">C3</text>
<text x="269.1" y="104.3">681</text>
<text x="54.8" y="110.4">IC8</text>
<text x="71.5" y="111.4">R49</text>
<text x="205.6" y="110.3">4.3K</text>
<text x="226.5" y="112.8">IC14-4</text>
<text x="245.5" y="109.5">D6</text>
<text x="245.5" y="111.9">DAP202K</text>
<text x="257.3" y="113.7">RA19</text>
<text x="43.9" y="114.2">R43</text>
<text x="43.9" y="116.3">560R</text>
<text x="71.5" y="114.9">2.7K</text>
<text x="215.6" y="116.6">RA3</text>
<text x="215.6" y="118.6">560R</text>
<text x="257.3" y="117.3">4.7K</text>
<text x="269.1" y="118.6">C4</text>
<text x="33.9" y="120.7">R3</text>
<text x="33.9" y="124.3">3.3K</text>
<text x="54.8" y="120.6">P180</text>
<text x="205.6" y="123.1">R12</text>
<text x="226.5" y="122.9">PS2805</text>
<text x="255.6" y="121.3">RA11</text>
<text x="255.6" y="123.4">7.5K</text>
<text x="269.1" y="120.7">681</text>
<text x="43.9" y="130.7">R44</text>
<text x="54.8" y="126.9">IC9</text>
<text x="71.5" y="127.9">R50</text>
<text x="71.5" y="131.3">2.7K</text>
<text x="146.7" y="128.5">MB622E48</text>
<text x="149.1" y="126.2">IC2</text>
<text x="205.6" y="126.7">4.3K</text>
<text x="33.9" y="137.3">R4</text>
<text x="43.9" y="132.8">560R</text>
<text x="54.8" y="137">P180</text>
<text x="33.9" y="140.7">3.3K</text>
<text x="54.8" y="143.4">IC10</text>
<text x="43.9" y="147.1">RA2</text>
<text x="43.9" y="149.2">560R</text>
<text x="71.5" y="144.3">R51</text>
<text x="71.5" y="147.8">2.7K</text>
<text x="33.9" y="153.7">R5</text>
<text x="54.8" y="153.4">P180</text>
<text x="33.9" y="157.2">3.3K</text>
<text x="54.8" y="159.8">IC11</text>
<text x="71.5" y="160.7">R52</text>
<text x="43.9" y="163.5">RA2</text>
<text x="43.9" y="165.6">560R</text>
<text x="71.5" y="164.3">2.7K</text>
<text x="33.9" y="170.1">R6</text>
<text x="33.9" y="173.7">3.3K</text>
<text x="54.8" y="169.9">P180</text>
<text x="149.1" y="168.5">CN4(扩展)</text>
<text x="264.3" y="184.9">V1.0</text>
<text x="264.3" y="189.6">3/3</text>
<text x="264.3" y="192">李和明</text>
</g>
<g font-size="2.1" fill="#800000">
<text x="207.7" y="28.7">+24V</text>
<text x="238" y="27.5">5</text>
<text x="26.6" y="35.7">+24V</text>
<text x="83.7" y="31.1">+5V</text>
<text x="100.2" y="33.5">+5V</text>
<text x="255.4" y="31.1">+5V</text>
<text x="100.2" y="40.5">2</text>
<text x="100.2" y="38.1">X0'</text>
<text x="198" y="40.5">X6</text>
<text x="100.2" y="47.5">1</text>
<text x="100.2" y="45.1">X2'</text>
<text x="100.2" y="42.8">X3'</text>
<text x="207.7" y="45.1">+24V</text>
<text x="238" y="44">6</text>
<text x="255.4" y="47.5">+5V</text>
<text x="100.2" y="49.9">5</text>
<text x="100.2" y="52.2">X6'</text>
<text x="60.2" y="56.9">X0</text>
<text x="198" y="56.9">X7</text>
<text x="207.7" y="61.6">+24V</text>
<text x="269.5" y="63.9">X10'</text>
<text x="83.7" y="71">+5V</text>
<text x="26.6" y="75.7">+24V</text>
<text x="100.2" y="73.3">+5V</text>
<text x="196.8" y="73.3">X10</text>
<text x="257.7" y="75.7">+5V</text>
<text x="100.2" y="80.4">3</text>
<text x="100.2" y="78.1">X1'</text>
<text x="100.2" y="82.7">X4'</text>
<text x="207.7" y="78.1">+24V</text>
<text x="269.5" y="80.4">X11'</text>
<text x="100.2" y="89.8">6</text>
<text x="100.2" y="87.5">4</text>
<text x="100.2" y="85.1">X5'</text>
<text x="196.8" y="89.8">X11</text>
<text x="100.2" y="92.1">X7'</text>
<text x="257.7" y="92.1">+5V</text>
<text x="60.2" y="96.9">X1</text>
<text x="207.7" y="96.9">+24V</text>
<text x="269.5" y="99.2">X12'</text>
<text x="36" y="110.9">+24V</text>
<text x="66.3" y="109.7">1</text>
<text x="83.7" y="113.3">+5V</text>
<text x="196.8" y="108.6">X12</text>
<text x="207.7" y="113.3">+24V</text>
<text x="257.7" y="110.9">+5V</text>
<text x="269.5" y="115.6">X13'</text>
<text x="26.3" y="122.7">X2</text>
<text x="196.8" y="125">X13</text>
<text x="36" y="127.4">+24V</text>
<text x="66.3" y="126.2">2</text>
<text x="83.7" y="129.7">+5V</text>
<text x="257.7" y="127.4">+5V</text>
<text x="26.3" y="139.1">X3</text>
<text x="36" y="143.8">+24V</text>
<text x="66.3" y="142.6">3</text>
<text x="83.7" y="146.1">+5V</text>
<text x="26.3" y="155.5">X4</text>
<text x="36" y="160.3">+24V</text>
<text x="66.3" y="159.1">4</text>
<text x="83.7" y="162.6">+5V</text>
<text x="26.3" y="172">X5</text>
</g>
</svg>
